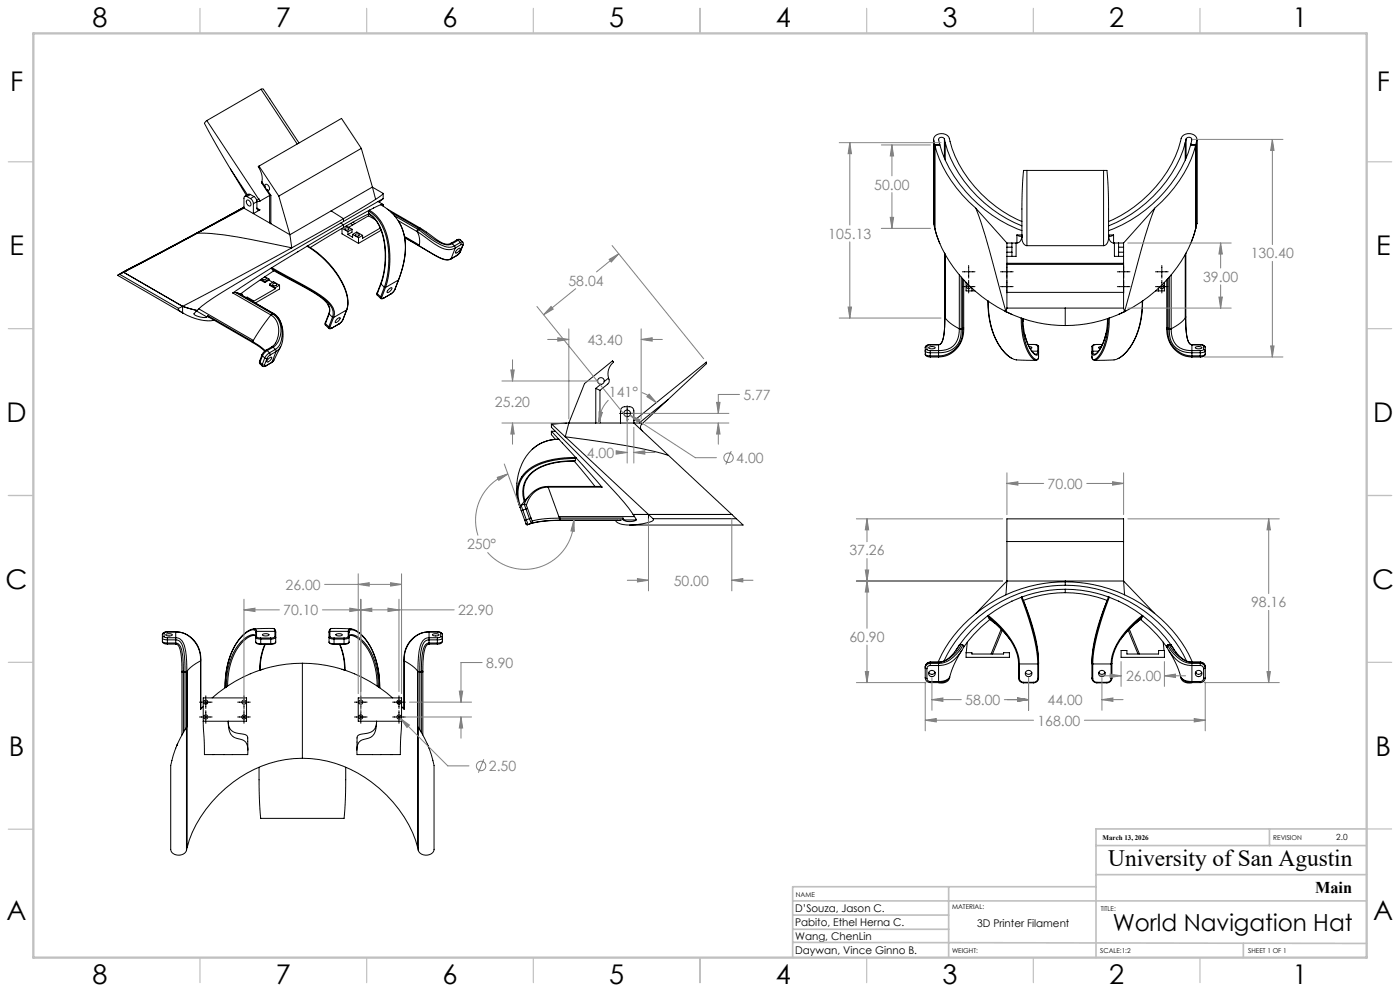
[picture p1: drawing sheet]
<svg xmlns="http://www.w3.org/2000/svg" width="420mm" height="297mm" viewBox="0 0 420 297" stroke-linecap="round" stroke-linejoin="round" font-family="sans-serif">
<g fill="none" stroke="#000" stroke-width=".3">
<path d="M62 36.1l-.7 .9 7.9 13.7M62 36.1l16 24.2M78.3 26.8l.7-.1 10.7 16.1M78.3 26.8l-16.3 9.3M78.3 26.8l10.9 16.4M69.2 50.7l4.7 7.9M69.2 50.7l5 7.7M74.1 58.9a.54 .54 0 0 0-.7-.1 .54 .54 0 0 0-.2 .6v3M74.1 58.9l1 .6M75.1 59.5l.7 .7 .2 .8M75.1 58.3l-.5-.1-1.2 .6M75.1 58.3l-1 .6"/>
<path d="M75.1 58.3l1.1 .6M76.2 58.9l.6 .7 .3 .8M76.2 58.9l-1.1 .6M77.7 49.8l-.2 .2a6.1 6.1 0 0 1 1.1 4.5M77.7 49.8l5.9 9M77.8 59.6l-.8 .4M78.6 54.5v.4l2.3 3.6M78.6 54.5l.9 1.4M79.5 55.9v-.5a1.03 1.03 0 0 1 1.2 .3 1.03 1.03 0 0 1 0 1.2l-.5 .1M79.5 55.9l.7 1.1M80.2 57l1.1 1.6M80.9 58.4v8.1l.4 .5v-8.4"/>
<path d="M80.9 58.6l-2.9 1.7M80.9 58.5l.4 .1M83.6 58.8l3.4 11.5M108.4 44.5l-5.9-9-24.8 14.3M108.4 44.5l-24.8 14.3M108.4 44.5l3.3 11.6M111.7 56.1l-12.4 7.1M111.7 56.1l1 3.6M111.7 56.1l3.2 1.8M112.7 59.7l-9.7 5.8M115 59.6l-.1-1.6-2.2 1.7M280.1 41.8v25.3"/>
<path d="M280.1 42.1a2.42 2.42 0 0 1 1.6-2 2.42 2.42 0 0 1 2.5 .5l.5 .6a37.6 37.6 0 0 0 21.9 25.2M280.1 42.1l.3 1.3M280.1 42.1v25M280.4 43.4a37.5 37.5 0 0 0 12.3 19M280.4 43.4v25M280.4 43.4h1.6M282 43.4a40.5 40.5 0 0 0 24.6 25.7M283.3 41.7a.91 .91 0 0 0-.9-.6 .91 .91 0 0 0-.8 .8l.4 1.5M283.3 41.7l.3 1.1M283.3 41.7v5.7M283.6 42.8a39.2 39.2 0 0 0 23 24.9M283.6 42.8v5.2"/>
<path d="M308.1 51.1h-1l-.2 2.2-.3 6.4v11.5a2.17 2.17 0 0 0 1.5 2.4M308.1 51.1v22.5M308.1 51.1h23M331.1 51.1h1l.2 2.2 .2 6.4 .1 11.5a2.17 2.17 0 0 1-1.5 2.4M331.1 51.1v22.5M355.6 42.8a39.2 39.2 0 0 1-23 24.9M355.6 42.8v5.2M355.8 41.7a.91 .91 0 0 1 1-.6 .91 .91 0 0 1 .8 .8l-.4 1.5M355.8 41.7l-.2 1.1M355.8 41.7v5.7M357.2 43.4a40.5 40.5 0 0 1-24.6 25.7M357.2 43.4h1.5"/>
<path d="M358.7 43.4a37.5 37.5 0 0 1-12.3 19M358.7 43.4v25M359 42.1a2.42 2.42 0 0 0-1.5-2 2.42 2.42 0 0 0-2.5 .5l-.5 .6a37.6 37.6 0 0 1-21.9 25.2M359 42.1l-.3 1.3M359 42.1v25M359.1 41.8l-.1 25.3M59.2 69.9l-22.1 11.7M59.2 69.9a96.4 96.4 0 0 1 22.1 3.1l6.2 1.3M73.2 62.1l-34.4 18.5M73.2 62.1l-37.9 20.4 .6-.3M73.2 62.2l-35 18.8M73.2 62.4l13.8 7.9"/>
<path d="M73.2 62.4l-14 7.5M74 60a1.03 1.03 0 0 1 1.1 .6 1.03 1.03 0 0 1-.1 1.2 1.28 1.28 0 0 1-1-1.8zM76 61v3l2-1.1M77.1 62.4a.54 .54 0 0 0 .2 .6 .54 .54 0 0 0 .7-.1M77.1 60.4l-1.1 .6M77.1 60.4v2M77.1 62.4l.9 .5M78 60.3l-.9 .1M87 70.3l.5 4M87.5 74.3h.1M87.5 74.3l-32.7 17.5M92.1 73.8l.7 .3 2.6 1.7"/>
<path d="M92.1 73.8a27.3 27.3 0 0 1 11.9 14.4 7.9 7.9 0 0 1 0 4.7M92.1 73.8l-10.5 6.4M95.4 75.9a27.9 27.9 0 0 1 7.2 8.6M99.3 63.2l-12.3 7.1M99.3 63.2l3.7 2.3M102.2 66.9l.8 .5M102.6 68.5v1.6l5 2.8M102.6 68.4l1.8 1M103 67.4l-10.9 6.4M103 68.2l-9.9 6M103 65.5l-15.5 8.8M103 66.4l-24.8 14.4a184.8 184.8 0 0 0-17.7 11l-1.4 1.3"/>
<path d="M103 65.5v.9M103 67.4v.8M103.5 68.4a.62 .62 0 0 1 .7-.2 .62 .62 0 0 1 .4 .6 .59 .59 0 0 1-.7 .2 .59 .59 0 0 1-.4-.6zM103.9 67.7l1.7 1M104.4 69.4v.9M105.2 67l.6 .4M105.6 68.7v.9l-1.2 .7M105.6 68.7l-1.2 .7M105.8 70.2l1.8 1.1M105.8 70.2l1.2-.7 1.8 1.1M105.8 70.2v.9l-1.4-.8M105.9 66.6l.6 .4"/>
<path d="M106.7 70.2a.62 .62 0 0 1 .6-.2 .62 .62 0 0 1 .5 .6 .59 .59 0 0 1-.7 .2 .59 .59 0 0 1-.4-.6zM107.6 71.3v1.6M108.8 70.6l-1.2 .7M110.5 64.1l-7.5 4.1M110.6 64.7l-6 3.4M110.6 64.7l1.7 1M110.6 64.1v.6M110.6 63.9a12.5 12.5 0 0 1 4.9 9.7 25.4 25.4 0 0 1-1.2 11.5M110.6 63.9v.2M110.6 64.1a12.2 12.2 0 0 1 4.8 9.6 25.2 25.2 0 0 1-1.2 11.2M110.6 64.1h-.1M110.7 63.3a14 14 0 0 1 5.8 11.2 27.8 27.8 0 0 1-1.2 11.6"/>
<path d="M110.7 63.3l-.1 .6M110.8 63l-7.8 4.4M110.8 63l-.1 .3M110.8 63a13.3 13.3 0 0 1 5.9 10.2 28.8 28.8 0 0 1-1.1 13M112 62.4l-1.2 .6M112 62.4h.1M112.3 65.5v.2M112.4 65.6l-.1 .1M113.4 60.4l1.5 .8M113.8 60.6l1.1-1-11.9 6.8M114.1 68.4l-5.3 3v-.8M114.2 61.3l-2.2 1.1"/>
<path d="M114.2 61.3a14.4 14.4 0 0 1 7.2 15.8l-.7 3.1-1.2 3.7M114.2 61.3l.5-.1 .2 .2M114.3 69l-6.7 3.9M115 61.4v.4M116.2 62.7l10 5.7-.4 .1M117.4 63.6l8.4 4.9M118.3 64.7l7 4M119.4 66.1l5.8 3.3M119.6 66.4a18.7 18.7 0 0 1 .6 15.8l-.6 1.6M121.3 70.9l4.5 2.5M121.4 71.1l4.4 2.6M121.4 71.2l4.5 2.6"/>
<path d="M125.2 69.4l.1 .1M125.2 69.4l.6 1.9v2.1M125.3 68.7l-.1 .7M125.3 68.7l.2 .1M125.3 69.5l.7 .5a35.6 35.6 0 0 0 7.1 4.6 4.2 4.2 0 0 0 3.5-.3M125.5 68.8l.8 .5a25.2 25.2 0 0 0 7.8 4.7h1.4l.8-.3M125.5 68.8l-.2 .7M125.8 73.7l4.6 2.7a5.7 5.7 0 0 0 4.5 1.3l.4-.2M125.8 73.7l.1 .1M125.8 73.7h.1M125.8 68.5l.1 .1M125.8 73.4v.3"/>
<path d="M125.9 68.6l.1-.1a21.7 21.7 0 0 1 5.4 3.6 3.5 3.5 0 0 0 3.9 .8M125.9 68.6l.6 .4a22.7 22.7 0 0 0 7.5 4.4l1.7-.4M125.9 68.6l-.4 .2M125.9 73.8l3.3 2a9.1 9.1 0 0 0 5.4 2.1l.6-.2M135.3 77.5l-.1 .1M135.3 72.9l.4 .1M135.3 72.9h.1M135.7 73l.6 .7M136.3 73.7l.3 .6M136.6 74.3l-1.3 3.2M137 76.6l-1.8 1M137.1 74.9l.9-.5a1.33 1.33 0 0 1-1.4 1.3z"/>
<path d="M137.1 71.9l.6-.2 .4 .2M137.1 71.9l.4 .1M137.1 71.9l-1.8 1M137.1 76.5l-.1 .1M137.1 76.5l-1.8 1M137.5 72l-1.8 1M137.5 72l.6 .7M138 75.5l-.9 1M138.1 72.7l.2 .6M138.1 72.7l-1.8 1M138.1 71.9l-.6 .1M138.1 71.9l.7 .7"/>
<path d="M138.2 75.3l-1.2 1.3M138.2 75.3l-.2 .2M138.3 73.3l.5-.1v.3M138.3 73.3l-1.7 1M138.8 73.5l-.8 2M138.8 72.6l.1 .8M138.8 72.6l-.7 .1M138.9 73.4l-.1 .1M138.9 73.4l-.7 1.9M280.1 67.1l.3 1.3M280.4 68.4l1.6 4.6M280.4 68.4a40.5 40.5 0 0 0 21.4 25"/>
<path d="M283.3 75.8l.2 19.4M283.6 76.3v19M290.6 79.6v3.8M292.7 62.4l2.9 8.5 6.2 22.5M292.7 62.4l9.4 10.4M302 79.6v3.8M302.1 72.8v1.3M302.1 75.6v1.2M302.1 74.1v1.5M302.1 76.8v15.5M302.1 79.2h35M302.1 78.9h35"/>
<path d="M302.1 72.8h1.5M302.1 74.1h1.5M302.1 75.6h1.5M302.1 76.8h1.5M303.6 72.8v1.3M303.6 75.6v1.2M303.6 72.8h1.2M303.6 74.1v1.5M304.8 72.8v4h-1.2M304.8 72.8h.3M305.1 70.4l1 .4 .5-.4M305.1 70.4v2.4"/>
<path d="M305.1 70.4h1.5M306.6 70.6a2 2 0 0 1-1.5 2.2M306.6 70.4h.1M308.1 73.6h23M332.6 70.6a2 2 0 0 0 1.5 2.2M332.6 70.4h.1M332.6 70.4h1.5M334.1 70.4l-1 .4-.5-.4M334.1 72.8h.2M334.1 70.4v2.4M334.3 72.8h1.3M334.3 72.8v4h1.3"/>
<path d="M335.6 72.8v1.3M335.6 75.6v1.2M335.6 72.8h1.5M335.6 74.1h1.5M335.6 75.6h1.5M335.6 74.1v1.5M335.6 76.8h1.5M337.1 72.8v1.3M337.1 75.6v1.2M337.1 74.1v1.5M337.1 76.8v15.5M337.1 79.6v3.8"/>
<path d="M346.4 62.4l-2.9 8.5-6.1 22.5M346.4 62.4l-9.3 10.4M348.5 79.6v3.8M355.6 76.3v19M355.8 75.8l-.1 19.4M358.7 68.4l-1.5 4.6M358.7 68.4a40.5 40.5 0 0 1-21.3 25M359 67.1l-.3 1.3M35.3 82.5l19.7 11.4M35.9 82.2l17.7 10.2M37.1 81.6l-1.2 .6M37.1 81.6l17.7 10.2"/>
<path d="M37.9 81l.1 .1M38.2 81l-1.6 .8 1.3-.8M38.2 81l-1.1 .6M38.8 80.6l-.9 .4M38.8 80.6h.1M53.6 92.4v.5l1.2 .9M54.8 93.8a14 14 0 0 0 9.4 2.2M54.8 91.8l4.3 1.3M54.8 91.8v2M54.8 91.8l-1.2 .6M59 93.2l3 1.8M59.1 93.1l-.9 1.1a4.6 4.6 0 0 0 3.8 .9v-.1"/>
<path d="M59.6 92.6l16.4 9.4M62.3 94.6l.3 .4M62.3 94.6l13.5 7.8M62.3 94.6l-.3 .4M62.6 95l13.1 7.6M69.8 87.8l11.5 6.6M70.7 87.7l-.9 .1M70.7 87.7l.6 .1M70.7 87.7l11 6.3M71.3 87.8l10.5 6.1M72.3 88l.4 .2M72.7 88.6h.1"/>
<path d="M72.7 88.2l-.3 .2M72.7 88.2v.4M73.8 89.2l.3-.2 1.8 1.1M74.5 89.6l.4 .2M75.9 90.1l-.3 .1M78.1 83.9l1.3 .8M78.3 83.7l1.1 .7M79.2 83.1l.6 .2a.61 .61 0 0 1-.5 .5 .61 .61 0 0 1-.7-.3M79.4 84.4v.3M79.5 82.9l1.2 .7M80.7 84l-1.3 .7M80.7 84l1.1 .6"/>
<path d="M80.7 83.6l-1.3 .8M80.7 83.6v.4M80.9 85.2v.3l1.7 1M80.9 85.2l1.2-.7 1.8 1M80.9 85.2l1.7 1M81.3 94.4h.1M81.3 94.4l-2.9 3.9-2.4 3.7M81.3 94.4a6.2 6.2 0 0 1 .3 9.5M81.5 80.5l9.5 5.2a29.5 29.5 0 0 1 8 5.7 3.6 3.6 0 0 1 .7 3.7M81.5 80.5l.4 .5 6.7 3.7a39.9 39.9 0 0 1 9.4 6.1 3.4 3.4 0 0 1 .7 3.3M81.5 80.2l-11.7 7.6M81.5 80.2v.3"/>
<path d="M81.6 80.2l9.4 5.2a30.4 30.4 0 0 1 8.3 5.9 3.8 3.8 0 0 1 .8 3.8M81.7 94l-.4 .4M81.7 94h.1M81.7 94a6.3 6.3 0 0 1 .2 10.1M81.8 93.9l.2 .1M81.9 85.1a.62 .62 0 0 1 .7-.2 .62 .62 0 0 1 .4 .5 .59 .59 0 0 1-.7 .3 .59 .59 0 0 1-.4-.6zM82 94a5.3 5.3 0 0 1 2.8 4.5 8.9 8.9 0 0 1-.6 5.4l-2.1 4.2-.5 .5M82 94a7.4 7.4 0 0 1 1.8 9.6l-1.2 1.1M82 94h-.3M82.2 81.1l-10.1 7.1M82.6 86.5l-6.7 3.9v-.3M82.6 86.2v.3"/>
<path d="M83.9 85.5l-1.3 .7M83.9 85.5v1.1l-7.3 4.2M97.6 96.8l.1 .6M97.6 96.8v.2M97.6 97v.4M97.6 97l1 1M97.6 97.4l1 1M98.4 91.4l.5 1.4-.2 1.1M98.6 98h.4M98.6 98v.4M98.7 93.9l-1.1 2.9M98.7 93.9v.2"/>
<path d="M98.7 93.9h.1M98.7 94.1l1 1M98.7 94.1l-1.1 2.9M99 98v.4l.6-.1M99.5 98.4h-.9M99.5 98.4h.1M99.7 95.1h.4M99.7 95.1l-1.1 2.9M100.1 95.1l-1.1 2.9M101.1 95.6l.8-.4a1.33 1.33 0 0 1-1.3 1.4zM101.7 97.1l-2.2 1.3M102.7 84.6a10.6 10.6 0 0 1 1.3 8.2"/>
<path d="M102.9 95.8l-1.2 1.3M104 92.9l-3.9 2.2M104 92.8v.1M104 92.8l-1.1 3M113.1 87.8l.1 .7M113.1 87.8l.1 .2M113.2 88v.4M113.2 88l1 1M113.2 88.4l1 1M114.2 89l.3 .1M114.2 89v.4M114.2 84.9l-1.1 2.9"/>
<path d="M114.3 84.9v.2M114.3 84.9h.1M114.3 85.1l1 1M114.3 85.1l-1.1 2.9M114.5 89.1l.1 .4 .5-.2M115.1 89.4h-.9M115.1 89.3v.1M115.3 86.1l.3 .1M115.3 86.1l-1.1 2.9M115.6 86.2l-1.1 2.9M116.6 86.7l.8-.5a1.28 1.28 0 0 1-1.2 1.5v-.4zM117.2 88.2h.1"/>
<path d="M117.2 88.2l-2.1 1.2M117.2 88.1l-2.1 1.2M118.4 86.8l-1.2 1.3M118.5 86.7l-1.3 1.5M118.5 86.7l-.1 .1M119.5 83.9l-3.9 2.3M119.5 83.9l-1.1 2.9M119.6 83.8l-.1 .1M119.6 83.8l-1.1 2.9M283.4 95.2a15.4 15.4 0 0 1-1.1 7.7l-.7 .4M283.4 94.9h.1M283.4 95.2h.1"/>
<path d="M283.5 95.2l-.2 4.5-.5 2.3a1.53 1.53 0 0 1-1.2 1.3h-2.5M283.5 95.2l.1 .1M283.6 95.3l1.7 1.7 2.5 1.5M287.8 98.5v.1M287.8 98.6a5.7 5.7 0 0 1-6.2 6.5M287.8 98.5h.6M287.8 82.4v16.1M288.4 98.5v.1M288.4 83v15.5M288.4 98.6a6.1 6.1 0 0 1-6.8 7.1M288.4 98.6h-.6M288.7 85.9h3.8"/>
<path d="M288.7 81.5h3.8M288.8 98.3h.3M288.8 98.3v.3M288.8 83.5v14.8M288.8 98.6a7.3 7.3 0 0 1-7.2 8.1M288.8 98.6h-.4M289.1 98.3v.2M289.1 83.9v14.4M289.1 98.5l-.3 .1M289.1 98.5a7.9 7.9 0 0 1-7.5 8.5M289.8 84.6v2.6h2.7M289.8 84.7h.1"/>
<path d="M290.5 85.3a.63 .63 0 0 0-.3 1.1 .63 .63 0 0 0 1-.4M290.6 84v3.8M291.6 86.4v.8M296.3 90.2l.2 .1M296.4 90.2a21.8 21.8 0 0 0 5.7 16.1l1.5 1.1M296.5 90.3a21.2 21.2 0 0 0 5.7 16.1l1.2 .9 1.5 .6 5.9 .1M296.5 90.3l.1 .1M300.2 85.9h3.7M300.2 81.5h3.7M301.4 93.2l2.1 1M301.8 93.4h.1M301.8 93.4a40.1 40.1 0 0 0 17.8 4.2"/>
<path d="M302 84v3.8M302.1 87.6h35M302.1 92.3h35M302.1 92.3l-.3 1.1M303.5 94.2h.1M306.6 95.4l-.2-.1a19.3 19.3 0 0 0 3 11.8l.8 .7 .6 .2M306.7 95.4a19.4 19.4 0 0 0 2.9 11.4l.8 .7a.69 .69 0 0 0 .9 .2 .69 .69 0 0 0 .3-.8v-3M306.9 95.5a15.2 15.2 0 0 0 3.5 10.7 .67 .67 0 0 0 1 0 .67 .67 0 0 0-.1-1M306.9 95.5v.8M319.6 92.3v5.3M332.2 95.5v.7M332.2 96.2a14.3 14.3 0 0 1-3.4 10 .67 .67 0 0 1-1 0 .67 .67 0 0 1 0-1"/>
<path d="M332.3 95.5l-.1 .7M332.5 95.4a20.3 20.3 0 0 1-3 11.4l-.7 .7a.69 .69 0 0 1-.9 .2 .69 .69 0 0 1-.3-.8v-3M332.5 95.4l.3-.1a19.3 19.3 0 0 1-3 11.8l-.8 .7-.6 .2M335.2 85.9h3.8M335.2 81.5h3.8M335.6 94.2h.1M337.1 92.3l.3 1.1M337.1 84v3.8M337.4 93.4a40.1 40.1 0 0 1-17.8 4.2M337.4 93.4h.1M337.7 93.2l-2.1 1M342.7 90.3l-.2 .1"/>
<path d="M342.7 90.3a21.2 21.2 0 0 1-5.8 16.1l-1.1 .9-1.5 .6-5.9 .1M342.8 90.2a21.7 21.7 0 0 1-5.7 16.1l-1.6 1.2M342.9 90.2l-.2 .1M346.7 85.9h3.7M346.7 81.5h3.7M347.6 86.4v.8M348.5 84v3.8M348.7 85.3a.62 .62 0 0 1 .3 1.1 .62 .62 0 0 1-1.1-.4M349.3 84.7h.1M349.3 84.6v2.6h-2.6M350 98.5a7.9 7.9 0 0 0 7.6 8.5M350 98.5l.4 .1"/>
<path d="M350 83.9v14.4M350 98.3v.2M350.4 98.6a7.3 7.3 0 0 0 7.2 8.1M350.4 98.6h.4M350.4 83.5v14.8M350.4 98.3h-.4M350.4 98.3v.3M350.8 98.6a6.1 6.1 0 0 0 6.8 7.1M350.8 98.6h.6M350.8 83v15.5M350.8 98.5v.1M351.4 82.4v16.1"/>
<path d="M351.4 98.6a5.7 5.7 0 0 0 6.2 6.5M351.4 98.5h-.6M351.4 98.5v.1M355.6 95.3l-1.7 1.7-2.5 1.5M355.7 94.9h.1M355.7 95.2l-.1 .1M355.7 95.2l.2 4.5 .4 2.3a1.53 1.53 0 0 0 1.3 1.3h2.5M355.7 95.2h.1M355.7 94.9v.3M355.7 95.2a18.5 18.5 0 0 0 1 7.5l.3 .4 .6 .2M75.7 102.3v.3M75.7 102.6l.2 .1"/>
<path d="M75.8 102.4l1.9 1.2 1.9 1.5M75.8 102.4l.1 .3M75.9 102.7l3.5 2.5M76 102l-.2 .4M77.9 108.2l.1 .8M77.9 108.2l.1 .4M78 108.6v.4M78 108.6l.7 .6M78 109l.7 .7M78.6 106.2l-.7 2M78.6 106.2l.2 .4M78.7 109.2l.7 .2"/>
<path d="M78.7 109.2v.5M78.7 109.7l.4 .2 .6-.2M78.8 106.6l.6 .7M78.8 106.6l-.8 2M79.4 109.4v.3l.4-.1M79.4 107.3l.7 .1M79.4 107.3l-.7 1.9M79.8 105l.4 .1M79.8 105l-1.2 1.2M79.8 109.6l-.1 .1M80.1 107.4l-.7 2M80.2 105.1l-.9 .7-.5 .8"/>
<path d="M80.2 105.1l.6 .6M80.5 107.6l.9-.6a1.33 1.33 0 0 1-1.4 1.4zM80.8 105.7l-.8 .7-.6 .9M80.8 105.7l.3 .7M81.1 106.4l-1 1M81.5 108.7l-1.8 1M81.5 108.7h.1M81.6 108.6l-1.8 1M81.6 108.6l-.1 .1M81.9 104.1l-.3-.2-1.8 1.1M81.9 104.1l.7 .6M81.9 104.1l-1.7 1"/>
<path d="M82.1 108.1l-.6 .6M82.6 104.7l.2 .7M82.6 104.7l-1.8 1M82.8 105.4l-1.2 3.2M82.8 105.4l-1.7 1M84.2 103.9l-1.4 1.5M178.7 116.4l1.3 .6M178.7 116.4v10.4M180 117v9.8M180.2 115.2l-1.5 1.2M181.3 114.3l-.3 .6-.8 .3M181.3 114.3a1 1 0 0 0-.9-1.1 1 1 0 0 0-1.1 .9 1 1 0 0 0 .9 1.1"/>
<path d="M182.6 113.3a1.39 1.39 0 0 1-.3 1.8l-2.3 1.9M182.6 113.3l-1.3 1M184.1 108.6a4.5 4.5 0 0 0-1.5 4.7M184.1 108.5l-.3-.4-8.4 6.8-4.8 11.9M184.1 108.5v.1M200.3 119.8l11.6-10.8v-.5l-21.8 17.6M200.3 119.8l-8.6 7M200.3 119.8l-7.7 7.2M277.6 106.1a1.22 1.22 0 0 0 1.5 .9M277.6 106.1l.4 .4 1.1 .2M277.6 104.1v2M278.1 104.7l-.3 .1a.47 .47 0 0 0-.2 .6 .47 .47 0 0 0 .6 .2l.9 .1"/>
<path d="M278.1 104.7l1 .4M278.1 103.7l-.5 .4M278.1 103.7v1M278.6 104.1l.2-.1a1.49 1.49 0 0 1 1.7 .3l-.2 .2a1.54 1.54 0 0 1-1.7-.3zM279.1 103.3a1.25 1.25 0 0 0-1.5 .8M279.1 105.1v.6M279.1 103.3l-1 .4M279.1 106.7v.3M279.1 103.3h.1M279.1 105.7v1M279.1 107h2.5M279.1 103.3h2.5"/>
<path d="M279.1 105.7h2.5M279.1 105.1h2.5M279.1 106.7h2.5M281.6 105.1v.6M281.6 106.7v.3M281.6 103.3v1.8M281.6 105.7v1M307.4 100.2a8.5 8.5 0 0 0 3.3 6h.1M308.4 103.2h1.7M308.8 103.9l.8 .3-.5 .3M309.6 105.2h1.7M310.1 103.2a1.28 1.28 0 0 1 1.5 .7"/>
<path d="M310.1 103.2l.9 .2 .3 .3M310.1 103.2h.1M311.3 103.7l.3 .2M311.3 105.2l-.2 .8-.3 .2M311.3 103.7v1.5M311.6 107l-.3 .8-.5 .2M327.6 107l.2 .7 .6 .3M327.8 103.7l-.2 .2M327.8 105.2l.2 .8 .4 .2M327.8 103.7v1.5M327.8 105.2h1.7M329.1 103.2a1.31 1.31 0 0 0-1.5 .7"/>
<path d="M329.1 103.2l-.9 .2-.4 .3M329.1 103.2h.1M329.1 103.2h1.6M330.4 103.9l-.8 .3 .4 .3M331.8 100l-.6 1.9a6.5 6.5 0 0 1-2.8 4.3M357.6 105.1v.6M357.6 106.7v.3M357.6 103.3v1.8M357.6 105.7v1M357.6 107h2.5M357.6 103.3h2.5M357.6 105.7h2.5"/>
<path d="M357.6 105.1h2.5M357.6 106.7h2.5M358.6 104.1l.2-.1a1.49 1.49 0 0 1 1.7 .3l-.2 .2a1.54 1.54 0 0 1-1.7-.3zM360.1 103.3a1.22 1.22 0 0 1 1.5 .8M360.1 105.1v.6M360.1 103.3l1 .4M360.1 106.7v.3M360.1 103.3h.1M360.1 105.7v1M361.1 104.7l-1 .4M361.1 104.7l.3 .1a.47 .47 0 0 1 .1 .6 .47 .47 0 0 1-.6 .2l-.8 .1M361.1 103.7l.5 .4"/>
<path d="M361.1 103.7v1M361.6 106.1a1.25 1.25 0 0 1-1.5 .9M361.6 106.1l-.5 .4-1 .2M361.6 104.1v2M165.4 129.3l3.4 3.5M165.4 129.3v1l1.2 1.4M165.4 127v1.1l9.4 9.3a160.7 160.7 0 0 1 15.2 16.8M165.4 127l4.2 3.9M165.4 129.3h1.2M166.1 131.7a11.1 11.1 0 0 0-6.4 2.9M167.6 131.6h.1M167.6 131.6l-1.3 .1"/>
<path d="M167.7 131.6a12.5 12.5 0 0 0-12.2 10.5 16.3 16.3 0 0 0 .4 9.5M168.8 132.8h.1M168.8 132.8l3.9 4.3M169.6 130.9h.1M169.6 130.9l24.9 23.3M169.6 130.9l6.9 .9a141.3 141.3 0 0 1 24.1 4.7M170 126.8l-4.5 .3M170.6 126.8l-1 4.1M170.6 126.8h19.5M170.6 126.8l-5.2 .2M172.3 138.2l6.2 7.6M172.5 138.1a27.7 27.7 0 0 0-11.4 2.5 7.8 7.8 0 0 0-3.6 9.5l.8-.9"/>
<path d="M172.5 138.1a20.5 20.5 0 0 0-12.4 3.1 7.9 7.9 0 0 0-2.8 9.1M172.7 137.1a23.1 23.1 0 0 0-14.1 3.6 9 9 0 0 0-2.7 10.9M172.7 137.1l7.9 8.9M172.7 137.1l.1 .3M172.8 137.4a22.5 22.5 0 0 0-14 3.5 8.8 8.8 0 0 0-2.7 10.6M172.8 137.4l-.3 .7M185.9 123.9h4.5M186.1 126.8v-3.7a1.25 1.25 0 0 1 1.3-1.2h1.5a1.25 1.25 0 0 1 1.2 1.2v3.7M188.1 121.6v4.6M190.1 126.8h2.2l.3 .2M190.1 126.8l10.5 9.7M192.6 127a1.34 1.34 0 0 0 0 2"/>
<path d="M192.8 129.3h.1M200.6 136.5l18.9 17.7M155.9 151.6h.1M155.9 151.6l.1 .5M156 152.1l.4 .9M156.1 151.5l-.2 .1M156.1 151.5v.1M156.3 151.5l.5 1.4M156.3 151.5l-.3 .6M156.4 153l1 3M156.8 152.9l-.4 .1M156.8 152.9l1.1 2.9"/>
<path d="M157.3 151.1l.5 1.4M157.3 151.1l.6 .3M157.3 151.1l-1.2 .4M157.4 149.8l.1 .3M157.4 156l.4 .9M157.8 156.9l.4 .4M157.8 152.5l1 2.9M157.8 152.5l-1 .4M157.9 155.8l.5 1.4-.6-.3M157.9 155.8l-.5 .2M157.9 151.4l.3 1M158.2 157.2v.1"/>
<path d="M158.2 152.4l-.4 .1M158.2 152.4l1.1 2.9M158.3 149.2l-2 2.3M158.6 148.8l-.4 .4M158.6 148.8h.1M158.6 148.8l-1.3 2.3M158.8 155.4l.6 1.5M158.8 155.4l-.9 .4M159.3 155.3l-.5 .1M159.3 155.3l.4 .9M159.4 156.9h.1M159.4 156.9l-1.2 .4"/>
<path d="M159.7 156.2l-.3 .7M164.4 146a6.9 6.9 0 0 0-6.5 5.4M164.4 145.8a7.5 7.5 0 0 0-5.8 3M164.4 145.8v.2M164.4 146h16.2M164.4 145.8h15.8l.4 .2M164.4 145.8h.1M164.4 146l3.3 8.8M164.4 146h.1M167.7 154.8l.1 .5M167.7 154.8h22.7M167.8 155.3v.6"/>
<path d="M167.8 155.3l-5.4 .3-2.7 .6M167.8 155.9l-4.5 .2-3.9 .7M168 156h.1M168.1 155.9h-.3M168.1 155.3v.6M168.1 156h-.1M168.1 156h.1M168.1 156a30.8 30.8 0 0 0-9.4 1.1M184.6 156a2.18 2.18 0 0 0 2.2 1.2l3.4 .1 4.3-.7M186.1 155.9l-18.1 .1M186.1 155.9l-.8 .1M186.9 155.3l-.2 .4-.6 .2"/>
<path d="M186.9 155.3l.2 .5M186.9 155.3h-19.1M187.1 155.8h3.7M188.9 157.4h34M190 154.2l.9 1.6a3.6 3.6 0 0 1-3.7 .1l-.1-.1M190 154.2h4.5M194.5 154.2v2.4M194.5 154.2l1.4 1.3M194.5 154.2h25M195.9 155.5v.5l-1.4 .6M195.9 155.5h25M219.5 154.2l1.4 1.3"/>
<path d="M220.9 155.5l2 1.9M301.8 178.3a42.8 42.8 0 0 1 35.6 0M301.8 178.3a40.2 40.2 0 0 0-20.3 20.1M302.1 174.1l-.3 4.2M302.1 174.1h35M302.1 174.1l-9.4 9.7M302.1 174.1v-18.6h35v18.6M302.1 162.3h35M306.4 179a80.6 80.6 0 0 1 4.9 18.8v1.2M306.4 179h.1a66.9 66.9 0 0 1 5.1 19.9l-.3 .1M306.4 179l-2.8 1.2M307 179.9l.4 1"/>
<path d="M319.6 177.6a35.2 35.2 0 0 1 12.6 2.4M319.6 176.6a37.5 37.5 0 0 1 13.2 2.4M319.6 177.6a35.2 35.2 0 0 0-12.6 2.4M319.6 176.6a37.5 37.5 0 0 0-13.2 2.4M319.6 175.4a40.7 40.7 0 0 0-36.4 22.7M319.6 175.4a40.7 40.7 0 0 1 36.3 22.7M319.6 174.1v1.3M319.6 176.6v1M332.2 179.9l-.4 1M332.8 179l2.8 1.2M332.8 179a80.6 80.6 0 0 0-4.9 18.8l-.1 1.2M332.8 179h-.2a66.9 66.9 0 0 0-5 19.9l.2 .1"/>
<path d="M337.1 174.1l.3 4.2M337.1 174.1l9.3 9.7M337.4 178.3a40.2 40.2 0 0 1 20.3 20.1M48.7 192.2a1.22 1.22 0 0 0 1.5 .8M48.7 192.2l.5 .4 1 .1M48.7 190.2v2M49.2 190.8l1 .3M49.2 190.8l-.3 .1a.47 .47 0 0 0-.1 .6 .47 .47 0 0 0 .6 .2l.8 .1M49.2 189.7l-.5 .5M49.2 189.7v1.1M49.7 190.2l.3-.2a1.54 1.54 0 0 1 1.7 .3 1.51 1.51 0 0 1-2-.1zM50.2 189.4a1.25 1.25 0 0 0-1.5 .8"/>
<path d="M50.2 191.1v.7M50.2 189.4l-1 .3M50.2 192.7v.3M50.2 189.4h.1M50.2 193h2.5M50.2 189.4h2.5M50.2 191.8h2.5M50.2 191.1h2.5M50.2 192.7h2.5M50.2 191.8v.9M52.7 193.1a1.8 1.8 0 0 1 1.4 1.9l.4 2.6 .1 3.6M52.7 189.4a7.9 7.9 0 0 1 7.6 8.4"/>
<path d="M52.7 192.7a2.19 2.19 0 0 1 1.8 2.2l.5 3.5v2.8M52.7 191.8a2.17 2.17 0 0 1 2.1 2l.6 3.1 .1 4.5M52.7 191.1v.7M52.7 191.1a2.71 2.71 0 0 1 2.6 2.5l.6 3.1 .1 4.6M52.7 189.4a7.9 7.9 0 0 1 7.5 8.4M52.7 192.7v.3M52.7 189.4v1.7M52.7 191.8v.9M60.2 198.1v14.4l.8-.8M60.2 198.1l-2.5 1.5-1.5 1.5M60.2 198.1l.1 14.4M60.2 197.8v.3"/>
<path d="M60.3 197.8h-.1M74.8 188.9a15.8 15.8 0 0 0-6.7 10.9l-.4 2.4-.2 3.9a21.6 21.6 0 0 1 5.2-15.5l1.1-.9a3.3 3.3 0 0 1 2.5-.9l.4 .6M74.9 188.9l1.1-.4h.5l.5 .7M76.7 192.4a1.28 1.28 0 0 0 1.5 .7M76.7 192.4l.5 .4 1 .1M76.7 189.4v3M77 190.8l-.2 .1a.46 .46 0 0 0 .1 .5 .46 .46 0 0 0 .5 0l.8 .1M77 190.8l.3 .3 .9 .1M77 189.2l-.3 .2M77 189.2v1.6M77 189.2h5.5M78.2 191.2v.3"/>
<path d="M78.2 192.9v.2M78.2 193.1h3M78.2 191.5h3M78.2 191.2h3M78.2 191.5v1.4M78.2 192.9h3M78.5 196.3l-.5 3.8M78.8 190.1l.2-.1a1.43 1.43 0 0 1 1.7 .3l-.3 .2a1.47 1.47 0 0 1-1.7-.3zM79.5 193.1l-1.1 3.4-.5 4.4M79.6 193.1l-1.1 3.2M81.2 191.2v.3M81.2 192.9v.2"/>
<path d="M81.2 191.5v1.4M81.9 188.3l-5.8 .2M81.9 188.4l.6 .3 .2 .7M81.9 188.4l.4 .2 .2 .6M82.5 190.8l.2 .1a.46 .46 0 0 1-.2 .5 .46 .46 0 0 1-.5 0l-.8 .1M82.5 190.8l-.4 .3-.9 .1M82.5 189.2l.2 .2M82.5 189.2v1.6M82.7 192.4a1.31 1.31 0 0 1-1.5 .7M82.7 192.4l-.4 .4-1.1 .1M82.7 189.4v3M90.7 198.8a39.9 39.9 0 0 1 12.8 2.1"/>
<path d="M90.7 198.8a39.9 39.9 0 0 0-12.8 2.1M90.7 198.8v28.5M98.7 192.4a1.28 1.28 0 0 0 1.5 .7M98.7 192.4l.5 .4 1 .1M98.7 189.4v3M99 190.8l.3 .3 .9 .1M99 190.8l-.2 .1a.46 .46 0 0 0 .1 .5 .46 .46 0 0 0 .5 0l.8 .1M99 189.2l-.3 .2M99 189.2h5.5M99 189.2v1.6M99.5 188.3l5.8 .2M99.5 188.4l-.4 .2-.1 .6"/>
<path d="M99.5 188.4l-.5 .2-.3 .8M100.2 191.2v.3M100.2 192.9v.2M100.2 193.1h3M100.2 191.5h3M100.2 191.2h3M100.2 192.9h3M100.2 191.5v1.4M100.8 190.1h.1a1.55 1.55 0 0 1 1.8 .2l-.3 .2a1.26 1.26 0 0 1-1.6-.4zM101.9 193.1l1 3M102 193.1l1.1 3.4 .4 4.4M102.9 196.1l.5 4.7-.8-.2"/>
<path d="M103.2 191.2v.3M103.2 192.9v.2M103.2 191.5v1.4M104.5 190.8l-.4 .3-.9 .1M104.5 190.8l.2 .1a.46 .46 0 0 1-.2 .5 .46 .46 0 0 1-.5 0l-.8 .1M104.5 189.2l.2 .2M104.5 189.2v1.6M104.7 192.4a1.31 1.31 0 0 1-1.5 .7M104.7 192.4l-.4 .4-1.1 .1M104.7 189.4v3M106.6 188.9l-1.2-.4h-.5l-.4 .7M106.7 188.9a16.2 16.2 0 0 1 6.7 11.4l.5 5.8a21.5 21.5 0 0 0-5.2-15.5l-1.1-.9a3.3 3.3 0 0 0-2.5-.9l-.4 .6"/>
<path d="M121.3 197.8v.3M121.3 198.1l-.1 14.4M121.3 198.1l2.5 1.5 1.5 1.5M121.3 198.1v14.4l-.8-.8M128.7 191.8a2.17 2.17 0 0 0-2.1 2l-.5 3.1-.2 4.5M128.7 192.7a2.19 2.19 0 0 0-1.8 2.2l-.4 3.5-.1 2.8M128.7 191.1a2.71 2.71 0 0 0-2.6 2.5l-.6 3.1-.1 4.6M128.7 191.1v.7M128.7 189.4a7.9 7.9 0 0 0-7.4 8.4M128.7 192.7v.3M128.7 193h2.5M128.7 189.4h2.5"/>
<path d="M128.7 189.4v1.7M128.7 191.8v.9M128.7 191.8h2.5M128.7 191.1h2.5M128.7 192.7h2.5M128.7 189.4a7.8 7.8 0 0 0-7.4 8.4M128.7 193.1a1.95 1.95 0 0 0-1.4 2.1l-.5 6M129.7 190.2l.3-.2a1.54 1.54 0 0 1 1.7 .3 1.51 1.51 0 0 1-2-.1zM131.2 189.4a1.22 1.22 0 0 1 1.5 .8M131.2 191.1v.7M131.2 189.4l1 .3M131.2 192.7v.3"/>
<path d="M131.2 189.4h.1M131.2 191.8v.9M132.2 190.8l.3 .1a.47 .47 0 0 1 .2 .6 .47 .47 0 0 1-.7 .2l-.8 .1M132.2 190.8l-1 .3M132.2 189.7l.5 .5M132.2 189.7v1.1M132.7 192.2a1.25 1.25 0 0 1-1.5 .8M132.7 192.2l-.4 .4-1.1 .1M132.7 190.2v2M277.6 199.9v3.2M279.1 198.4a1.47 1.47 0 0 0-1.5 1.5M279.1 198.8v.7"/>
<path d="M279.1 199.5a.97 .97 0 0 0-1 .9M279.1 198.8a1.17 1.17 0 0 0-1.4 1.5l.4 .1M279.1 198.5a1.46 1.46 0 0 0-1.5 1.4M279.1 198.4v.1M279.1 198.4h2.5M279.1 198.8h2.5M279.1 199.5h2.5M279.1 198.5v.3M281.6 198.8v.7M281.6 198.4v.4M281.6 199.5v4.7M287.8 193.3h.1"/>
<path d="M287.8 193.3l-1.4 2.1a6.5 6.5 0 0 1-4.8 3M287.8 193.3l-1 1.6M288.4 193.2l-.6 .1M288.4 193.2a10 10 0 0 1-6.1 5.2l-.7 .1M288.4 193.2l.4 .1M288.6 194.9a27.4 27.4 0 0 0-3.7 8M288.8 193.3l.3 .3v.4M288.8 193.3a9.5 9.5 0 0 1-6.9 5.5h-.3M288.8 193.3l.3 .5M288.8 193.3h.1M289 194.1a10 10 0 0 1-6.1 5.2l-1.3 .2M289 194v.1"/>
<path d="M289.8 195.6h1.8v.4h9.5v-.4h1.7v1.4h-13zM290.2 192.5l-.3 3.1M296.4 184.8a29 29 0 0 1 8.2 9.9l.6 1.5 .4 2.7M296.4 184.8l.4 .6M296.5 184.4l-.1 .4M296.5 184.4a39.9 39.9 0 0 0-8.7 8.9M296.5 184.4a30.3 30.3 0 0 1 8.4 10.2l.7 2.3 .2 2.1M296.8 185.4l1.5 1.3M297 185.6a38.9 38.9 0 0 0-7.9 8.4M298.3 186.7l2.8 2.7 1.9 2.2M300.3 188.6l-3 7.4M300.7 188.9l-3 7.1"/>
<path d="M303.5 180.2l-2.5 1.3-4.5 2.9M303.6 180.2h-.1M305.6 198.9l.2 .1M305.6 198.9v4.3M305.8 199h5.5M305.8 199v4.3M307.4 180.9a52.4 52.4 0 0 1 4.2 17.5v4.8M311.3 199v4.3M327.8 199h5.5M327.8 199v4.3M331.8 180.9a52.4 52.4 0 0 0-4.2 17.5v4.8M333.3 199v4.3"/>
<path d="M333.6 198.9l-.3 .1M333.6 198.9v4.3M335.6 180.2h.1M335.6 180.2l2.5 1.3 4.6 2.9M336.3 195h1.8v1h9.5v-1h1.7v2h-13zM338.5 188.9l2.9 7.1M338.8 188.6l3 7.4M342.2 185.6a38.9 38.9 0 0 1 7.9 8.4M342.4 185.4l-1.6 1.4M342.4 185.4l-3.5 3.1-2.7 3.1M342.7 184.4a30.3 30.3 0 0 0-8.4 10.2l-.7 2.3-.3 2.1M342.7 184.4l.1 .4"/>
<path d="M342.7 184.4a39.9 39.9 0 0 1 8.7 8.9M342.8 184.8a29 29 0 0 0-8.3 9.9l-.5 1.5-.4 2.7M342.8 184.8l-.4 .6M349 192.5l.2 2.5M350.1 194v.1M350.1 194.1a10 10 0 0 0 6.1 5.2l1.4 .2M350.4 193.3l-.3 .3v.4M350.4 193.3a9.5 9.5 0 0 0 6.8 5.5h.4M350.4 193.3l-.4 .5M350.6 194.9a27.4 27.4 0 0 1 3.6 8M350.8 193.2a10 10 0 0 0 6 5.2l.8 .1M350.8 193.2l.6 .1"/>
<path d="M350.8 193.2l-.5 .1M351.4 193.3l1 1.6M351.4 193.3l1.4 2.1M351.4 193.3h.1M352.8 195.4a6.3 6.3 0 0 0 4.8 3M357.6 198.8v.7M357.6 198.4h2.5M357.6 198.4v.4M357.6 199.5v4.7M357.6 198.8h2.5M357.6 199.5h2.5M360.1 198.4a1.47 1.47 0 0 1 1.5 1.5"/>
<path d="M360.1 198.8v.7M360.1 198.8a1.17 1.17 0 0 1 1.3 1.5l-.3 .1M360.1 199.5a.97 .97 0 0 1 1 .9M360.1 198.5a1.46 1.46 0 0 1 1.5 1.4M360.1 198.4v.1M360.1 198.5v.3M361.6 199.9v3.2M54.6 201.2v.2M54.6 201.4v18.9M54.6 201.4h.4M54.6 201.2h.4M55 201.2v.2"/>
<path d="M55 201.4h.5M55 201.4v18.1M55.5 201.4h.1M55.5 201.4v17.3M55.9 218a31.6 31.6 0 0 0-4.7 11.4v25.2a2.55 2.55 0 0 0 2.3 1.7 2.55 2.55 0 0 0 2.4-1.5M55.9 218v36.8M56 201.3l-.5 .1M56 201.3l-.1 16.7M56 201.3h.1M56.2 201.1l-.2 .2M56.2 201.1v52.9M59.8 210.4h3.8"/>
<path d="M59.8 214.9h3.8M60.6 212.1l-.3 .3M61 216.2l.3 10h13a4.4 4.4 0 0 0-1.1-4.3l-.4-.2a3.9 3.9 0 0 1-4.1-3.1l-.2-2.4a3.3 3.3 0 0 0 3.4 3.7h.6a1.41 1.41 0 0 1 1.8 1.3l.1 3.6M61 209.2h13v7h-13zM61.7 208.5v3.8M61.7 213v3.8M62.4 210.3l-.8 .7M68 205.8l-4.3 3.4M68.3 205.6a18.2 18.2 0 0 1 5.4-14l1.7-1 1.1-.1 .2 .4-.1-.4a1.7 1.7 0 0 0-2.2 .2 15.7 15.7 0 0 0-6.4 12.2l-.1 3M68.3 205.6l-.7 .5M71.3 210.4h3.8M71.3 214.9h3.8"/>
<path d="M73.2 208.5v3.8M73.2 213v3.8M77.9 200.9l-1.4 .5a41.5 41.5 0 0 0-8.2 4.2M78.1 200.1l-.1 .7 .9-.2M103.5 200.9l1.5 .5a41.5 41.5 0 0 1 8.2 4.2M106.3 210.4h3.8M106.3 214.9h3.8M107.5 209.2h13v7h-13zM108.2 208.5v3.8M108.2 213v3.8M113.2 205.6l.6 .5M113.2 205.6a18.2 18.2 0 0 0-5.4-14l-1.8-1-1-.1-.3 .4 .1-.4a1.7 1.7 0 0 1 2.2 .2 15.7 15.7 0 0 1 6.4 12.2l.1 3"/>
<path d="M113.4 205.8l4.4 3.4M117.8 210.4h3.8M117.8 214.9h3.8M119.1 210.3l.7 .7M119.7 208.5v3.8M119.7 213v3.8M120.5 216.2l-.4 10h-13a4.4 4.4 0 0 1 1.2-4.3l.4-.2a3.9 3.9 0 0 0 4-3.1l.3-2.4a3.3 3.3 0 0 1-3.5 3.7h-.5a1.41 1.41 0 0 0-1.9 1.3v3.6M120.8 212.1l.3 .3M125.3 201.1l.1 .2M125.3 201.1v52.9M125.4 201.3h.1M125.4 201.3l.5 .1"/>
<path d="M125.4 201.3l.1 16.7M125.5 218a31.6 31.6 0 0 1 4.7 11.4v25.2a2.55 2.55 0 0 1-2.2 1.7 2.55 2.55 0 0 1-2.5-1.5M125.5 218v36.8M125.9 201.4h.1M125.9 201.4v17.3M126.4 201.4h.4M126.4 201.4h-.5M126.4 201.4v18.1M126.4 201.2v.2M126.8 201.2h-.4M126.8 201.2v19.1M277.6 203.1a1.47 1.47 0 0 0 1.5 1.5"/>
<path d="M277.6 203.1l.5 .2M278.1 203.3a.97 .97 0 0 0 1 .9M278.1 200.4v2.9M278.6 201.5a1.02 1.02 0 0 0 1 .6 1.02 1.02 0 0 0 .9-.6h-.1M279.1 204.2v.4M279.1 204.6h2.5M279.1 204.2h2.5M280.4 201.5v.2M280.5 201.4l-.1 .1M281.6 204.2v.4M284.9 203a2.42 2.42 0 0 1-3.3 1.6M284.9 202.9a3.3 3.3 0 0 1-3.3 1.3"/>
<path d="M284.9 202.9h.1M284.9 202.9a3.4 3.4 0 0 1-3.3 1.7M305.6 203.2a1.47 1.47 0 0 0 1.5 1.4M305.6 203.2l.2 .1M305.8 203.3a1.21 1.21 0 0 0 1.3 1.2M307.1 204.5v.1M307.1 204.6h3M307.1 204.5h3M307.6 201.5a1.03 1.03 0 0 0 1 .6 1.03 1.03 0 0 0 .9-.6M309.5 201.5h.1M310.1 204.5v.1M311.3 203.3a1.21 1.21 0 0 1-1.2 1.2"/>
<path d="M311.6 203.2a1.46 1.46 0 0 1-1.5 1.4M311.6 203.2l-.3 .1M327.6 203.2a1.46 1.46 0 0 0 1.5 1.4M327.6 203.2l.2 .1M327.8 203.3a1.21 1.21 0 0 0 1.3 1.2M329.1 204.5v.1M329.1 204.6h3M329.1 204.5h3M329.6 201.5h.1M331.5 201.5a1.03 1.03 0 0 1-.9 .6 1.03 1.03 0 0 1-.9-.6M332.1 204.5v.1M333.3 203.3a1.21 1.21 0 0 1-1.2 1.2"/>
<path d="M333.6 203.2a1.46 1.46 0 0 1-1.5 1.4M333.6 203.2l-.3 .1M354.2 202.9a3.4 3.4 0 0 0 3.4 1.7M354.2 202.9h.1M354.2 202.9a3.3 3.3 0 0 0 3.4 1.3M354.3 203a2.42 2.42 0 0 0 3.3 1.6M357.6 204.2v.4M357.6 204.6h2.5M357.6 204.2h2.5M358.7 201.4v.1M358.7 201.5l.1 .2M358.7 201.5v.2"/>
<path d="M360.1 204.2v.4M360.5 201.5a1.02 1.02 0 0 1-.9 .6 1.02 1.02 0 0 1-1-.6h.1M361.1 203.3a.97 .97 0 0 1-1 .9M361.1 200.4v2.9M361.6 203.1a1.47 1.47 0 0 1-1.5 1.5M361.6 203.1l-.5 .2M52.7 224.2h.1M53.2 223l-.2 .6M77.7 229.9l.1 8.7 .4 6.7h25l.4-6.7 .1-8.7M90.7 227.3a37.4 37.4 0 0 1 34.6 26.7M90.7 227.3a37.4 37.4 0 0 0-34.5 26.7M128.2 223l.3 .6"/>
<path d="M128.7 224.2h.1M56.2 254l-.3 .8M125.3 254l.2 .8"/>
<circle cx="188.1" cy="123.9" r="1"/>
<circle cx="61.7" cy="214.9" r=".63"/>
<circle cx="61.7" cy="210.4" r=".63"/>
<circle cx="73.2" cy="214.9" r=".63"/>
<circle cx="73.2" cy="210.4" r=".63"/>
<circle cx="108.2" cy="210.4" r=".63"/>
<circle cx="108.2" cy="214.9" r=".63"/>
<circle cx="119.7" cy="210.4" r=".63"/>
<circle cx="119.7" cy="214.9" r=".63"/>
<circle cx="279.6" cy="201.8" r=".97"/>
<circle cx="308.6" cy="201.8" r=".97"/>
<circle cx="330.6" cy="201.8" r=".97"/>
<circle cx="359.6" cy="201.8" r=".97"/>
</g>
<g fill="none" stroke="#808080" stroke-width=".3">
<path d="M251.8 42.8h30.5M254.9 42.8l.6 3.3h-1.1zM254.9 42.8v24.6M264.4 43.4h14.8M267.6 43.4l.5 3.3h-1zM267.6 43.4v9.3M267.6 57.7v10.7M358 41.8h26.9M381.7 41.8l.5 3.3h-1zM381.7 41.8v31.5M182.7 77.7l2.9-1.6-2.2 2.4zM183.6 73.6l27.5 33.9"/>
<path d="M185.6 76.1l-6.7 5.4M254.9 72.5v22.8M264.4 68.4h14.8M267.1 65.1h1l-.5 3.3zM338.3 72.8h31.1M366.2 72.8l.5 3.3h-1zM366.2 72.8v7.5M381.7 78.3v28.7M161.1 91.9l27.5 33.9M165.3 91.9l.7 .7-2.9 1.7zM170.6 98.6v26.9M172.7 86.5l-9.6 7.8"/>
<path d="M192.3 98.6v26.9M251.8 95.3h30.5M254.4 92h1.1l-.6 3.3zM338.3 92.3h31.1M365.7 89h1l-.5 3.3zM366.2 85.4v6.9M150.6 114.2h28.4M153.2 110.9h1.1l-.5 3.3zM153.8 107.8v6.4M164.3 101.7h6.3M167.3 101.2l3.3 .5-3.3 .5zM182.5 119.9a9.7 9.7 0 0 0-2.8 6.9"/>
<path d="M192.3 101.7l3.4-.5v1zM192.3 101.7h6.4M192.6 117.7l2.3 1.2 2 1.8M194.7 118.1l2.2 2.6-2.8-1.8zM221.8 118.2h-6.3v5.7M361.3 107h23.6M381.2 103.7h1l-.5 3.3zM150.6 126.8h18.8M151.3 139.1l4.6 12.8M153.8 126.8l.5 3.3h-1.1zM153.8 126.8v6.3M179.7 123.4l1 .2-1 3.2z"/>
<path d="M184.8 135.1l3.3 .5-3.3 .5zM185.4 135.6h2.7M188.1 125.2v13.6M189 124.4l3 1.4-.5 .9zM189 124.4l19.6 12.8h6.3M189.4 123.9h29.3M190.1 135.6l3.4-.5v1zM190.1 128v10.8M190.1 135.6h6.4M193.6 126.8h25.1M215 120.6h1l-.5 3.3zM215.5 126.8l.5 3.3h-1z"/>
<path d="M215.5 126.8v6.3M219.4 135.2l-1.6 4M149.2 143.1l3.2-1.1-2.8 2zM152.4 142a14.7 14.7 0 0 0-9 18.5M172.1 155.9l.2 3.3-1-.1zM172.1 155.9a14.7 14.7 0 0 1-9.6 13.8 14.7 14.7 0 0 1-16.3-4.2M194.5 155.5v21.6M219.5 155.5v21.6M256.9 155.5h43.9M260.1 155.5l.5 3.3h-1zM260.1 155.5v6.9M302.1 144.9l3.3-.5v1z"/>
<path d="M302.1 141.7v12.5M302.1 144.9h11M326 144.9h11.1M333.8 144.4l3.3 .5-3.3 .5zM337.1 141.7v12.5M338.3 155.5h45.5M380.6 155.5l.5 3.3h-1zM380.6 155.5v22.4M73.2 179.6v34M97.4 175.1h23.1M107.5 175.1l3.3-.5v1.1zM107.5 172v35.9"/>
<path d="M108.2 179.6v34M117.2 174.6l3.3 .5-3.3 .6zM119.7 179.6v27.7M120.5 172v35.9M188.2 173.9h6.3M191.2 173.4l3.3 .5-3.3 .5zM219.5 173.9l3.3-.5v1zM219.5 173.9h6.4M256.9 174.1h43.9M259.6 170.8h1l-.5 3.3zM260.1 174.1l.5 3.3h-1zM260.1 167.4v20.9"/>
<path d="M73.2 182.8l3.3-.5v1zM73.2 182.8h10.6M96.7 182.8h39.6M104.9 182.3l3.3 .5-3.3 .5zM108.2 182.8l3.3-.5v1zM116.4 182.3l3.3 .5-3.3 .5zM144.6 198.6h-6.3v11.8M260.1 193.3v11.3M336.3 198.3v7.4M349.3 198.3v7.4M380.6 182.9v21.7M120.1 215.3l2.7 2-.7 .7z"/>
<path d="M120.1 215.3l14.2 14.2h6.4M121 214.9h20.5M122.9 210.4h18.6M137.8 207.1h1l-.5 3.3zM138.3 214.9l.5 3.3h-1zM138.3 214.9v6.3M256.9 204.6h20.9M259.6 201.3h1l-.5 3.3zM277.6 215.9l3.3-.6v1.1zM277.6 204.4v14.6M277.6 215.9h32.5M279.6 209.7l3.3-.5v1z"/>
<path d="M279.6 203.1v9.8M279.6 209.7h8.8M301.3 209.7h7.3M305.3 209.2l3.3 .5-3.3 .5zM308.6 203.1v9.8M325.3 215.9h36.3M330 202.5h6.3M330.6 209.7l3.3-.5v1zM330.6 209.7h6.3M330.6 203.1v9.8M333 202l3.3 .5-3.3 .5zM349.3 202.5l3.3-.5v1z"/>
<path d="M349.3 202.5h6.4M358.3 215.3l3.3 .6-3.3 .5zM361.3 204.6h22.5M361.6 204.4v14.6M380.1 201.3h1l-.5 3.3zM145.1 227.5l-1.6 4.1"/>
<circle cx="218.6" cy="137.2" r="1.41"/>
<circle cx="144.3" cy="229.6" r="1.41"/>
</g>
<g fill="none" stroke="#c0c0c0" stroke-width=".35">
<path d="M60 2.5v7.5M110 2.5v7.5M160 2.5v7.5M210 2.5v7.5M260 2.5v7.5M310 2.5v7.5M360 2.5v7.5M2.5 48.5h7.5M410 48.5h7.5M2.5 98.5h7.5M410 98.5h7.5M2.5 148.5h7.5"/>
<path d="M410 148.5h7.5M2.5 198.5h7.5M410 198.5h7.5M2.5 248.5h7.5M410 248.4h7.5M60 287v7.5M110 287v7.5M160 287v7.5M210 287v7.5M260 287v7.5M310 287v7.5M360 287v7.5"/>
</g>
<path d="M328.8 253.4h81.1M380.8 248.4v5M410 248.4h-81.2v38.6M237.8 278.5h46.8M237.8 274.3h46.8M237.8 270h172.2M284.6 265.8v21M328.8 265.8h-91v21.2M328.8 262.1h81.3M237.8 282.4l172.2 .4M373 282.8v4.2" fill="none" stroke="#c0c0c0" stroke-width=".5"/>
<path d="M10 10h400v277h-400z" fill="none" stroke="#c0c0c0" stroke-width=".7"/>
<path d="M277.6 215.9l3.3-.6v1.1zM358.3 215.3l3.3 .6-3.3 .5zM333.8 144.4l3.3 .5-3.3 .5zM302.1 144.9l3.3-.5v1zM380.6 155.5l.5 3.3h-1zM380.1 201.3h1l-.5 3.3zM279.6 209.7l3.3-.5v1zM305.3 209.2l3.3 .5-3.3 .5zM305.3 209.2l3.3 .5-3.3 .5zM330.6 209.7l3.3-.5v1zM349.3 202.5l3.3-.5v1zM333 202l3.3 .5-3.3 .5zM260.1 174.1l.5 3.3h-1zM259.6 201.3h1l-.5 3.3zM260.1 155.5l.5 3.3h-1zM259.6 170.8h1l-.5 3.3zM381.7 41.8l.5 3.3h-1zM381.2 103.7h1l-.5 3.3zM366.2 72.8l.5 3.3h-1zM365.7 89h1l-.5 3.3zM267.1 65.1h1l-.5 3.3zM267.6 43.4l.5 3.3h-1zM254.4 92h1.1l-.6 3.3zM254.9 42.8l.6 3.3h-1.1zM172.1 155.9l.2 3.3-1-.1zM149.2 143.1l3.2-1.1-2.8 2zM191.2 173.4l3.3 .5-3.3 .5zM219.5 173.9l3.3-.5v1zM192.3 101.7l3.4-.5v1zM167.3 101.2l3.3 .5-3.3 .5zM215 120.6h1l-.5 3.3zM215.5 126.8l.5 3.3h-1zM189 124.4l2.5 2.3 .5-.9zM194.7 118.1l2.2 2.6-2.8-1.8zM179.7 123.4l1 .2-1 3.2zM153.2 110.9h1.1l-.5 3.3zM153.8 126.8l.5 3.3h-1.1zM184.8 135.1l3.3 .5-3.3 .5zM190.1 135.6l3.4-.5v1zM182.7 77.7l2.9-1.6-2.2 2.4zM165.3 91.9l.7 .7-2.9 1.7zM120.1 215.3l2 2.7 .7-.7zM117.2 174.6l3.3 .5-3.3 .6zM107.5 175.1l3.3-.5v1.1zM108.2 182.8l3.3-.5v1zM116.4 182.3l3.3 .5-3.3 .5zM137.8 207.1h1l-.5 3.3zM138.3 214.9l.5 3.3h-1zM73.2 182.8l3.3-.5v1zM104.9 182.3l3.3 .5-3.3 .5z" fill="#808080"/>
<g font-size="8.1">
<text x="27.7" y="8">8</text>
<text x="82.7" y="8">7</text>
<text x="132.7" y="8">6</text>
<text x="182.7" y="8">5</text>
<text x="232.7" y="8">4</text>
<text x="282.7" y="8">3</text>
<text x="332.7" y="8">2</text>
<text x="387.7" y="8">1</text>
<text x="3" y="27.2">F</text>
<text x="413" y="27.2">F</text>
<text x="2.8" y="76.5">E</text>
<text x="412.8" y="76.5">E</text>
<text x="2" y="126.5">D</text>
<text x="412" y="126.5">D</text>
<text x="1.7" y="176.5">C</text>
<text x="411.7" y="176.5">C</text>
<text x="2.7" y="226.5">B</text>
<text x="412.7" y="226.5">B</text>
<text x="2" y="275.7">A</text>
<text x="412" y="275.7">A</text>
<text x="27.7" y="295">8</text>
<text x="82.7" y="295">7</text>
<text x="132.7" y="295">6</text>
<text x="182.7" y="295">5</text>
<text x="232.7" y="295">4</text>
<text x="282.7" y="295">3</text>
<text x="332.7" y="295">2</text>
<text x="387.7" y="295">1</text>
</g>
<g font-size="7.1">
<text x="332.5" y="259.6">University of San Agustin</text>
<text x="333.8" y="279">World Navigation Hat</text>
</g>
<text font-size="4.9" x="394.5" y="267.8">Main</text>
<g font-size="4.2" fill="#808080">
<text x="262.3" y="56.8">50.00</text>
<text x="248.5" y="71.6">105.13</text>
<text x="375.3" y="77.4">130.40</text>
<text x="170.5" y="85.6">58.04</text>
<text x="360.9" y="84.5">39.00</text>
<text x="176.2" y="103.3">43.40</text>
<text x="182.7" y="119">141°</text>
<text x="223" y="119.8">5.77</text>
<text x="148.5" y="121.9">25.20</text>
<text x="176.1" y="137.2">4.00</text>
<text x="220.9" y="138.7">4.00</text>
<text x="314.3" y="146.5">70.00</text>
<text x="140.1" y="164.6">250°</text>
<text x="254.8" y="166.5">37.26</text>
<text x="85.7" y="176.7">26.00</text>
<text x="202.1" y="175.5">50.00</text>
<text x="85" y="184.4">70.10</text>
<text x="137.4" y="184.4">22.90</text>
<text x="375.3" y="182">98.16</text>
<text x="254.8" y="192.4">60.90</text>
<text x="145.8" y="200.2">8.90</text>
<text x="337.9" y="204.1">26.00</text>
<text x="289.6" y="211.3">58.00</text>
<text x="314.3" y="211.3">44.00</text>
<text x="311.2" y="217.5">168.00</text>
<text x="146.7" y="231.1">2.50</text>
</g>
<g font-size="3.2">
<text x="238.5" y="273.3">D’Souza, Jason C.</text>
<text x="238.5" y="281.6">Wang, ChenLin</text>
<text x="238.5" y="277.6">Pabito, Ethel Herna C.</text>
<text x="293.1" y="277.9">3D Printer Filament</text>
<text x="238.5" y="285.8">Daywan, Vince Ginno B.</text>
</g>
<text font-size="2.5" x="400.9" y="251.8">2.0</text>
<text font-size="2.1" x="330.8" y="251.8">March 13, 2026</text>
<g font-size="2">
<text x="382" y="251.8">REVISION</text>
<text x="238.7" y="268.7">NAME</text>
<text x="285.6" y="272.5">MATERIAL:</text>
<text x="330.2" y="273">TITLE:</text>
<text x="285.6" y="285.5">WEIGHT:</text>
<text x="330.1" y="285.6">SCALE:1:2</text>
<text x="374.5" y="285.6">SHEET 1 OF 1</text>
</g>
</svg>
